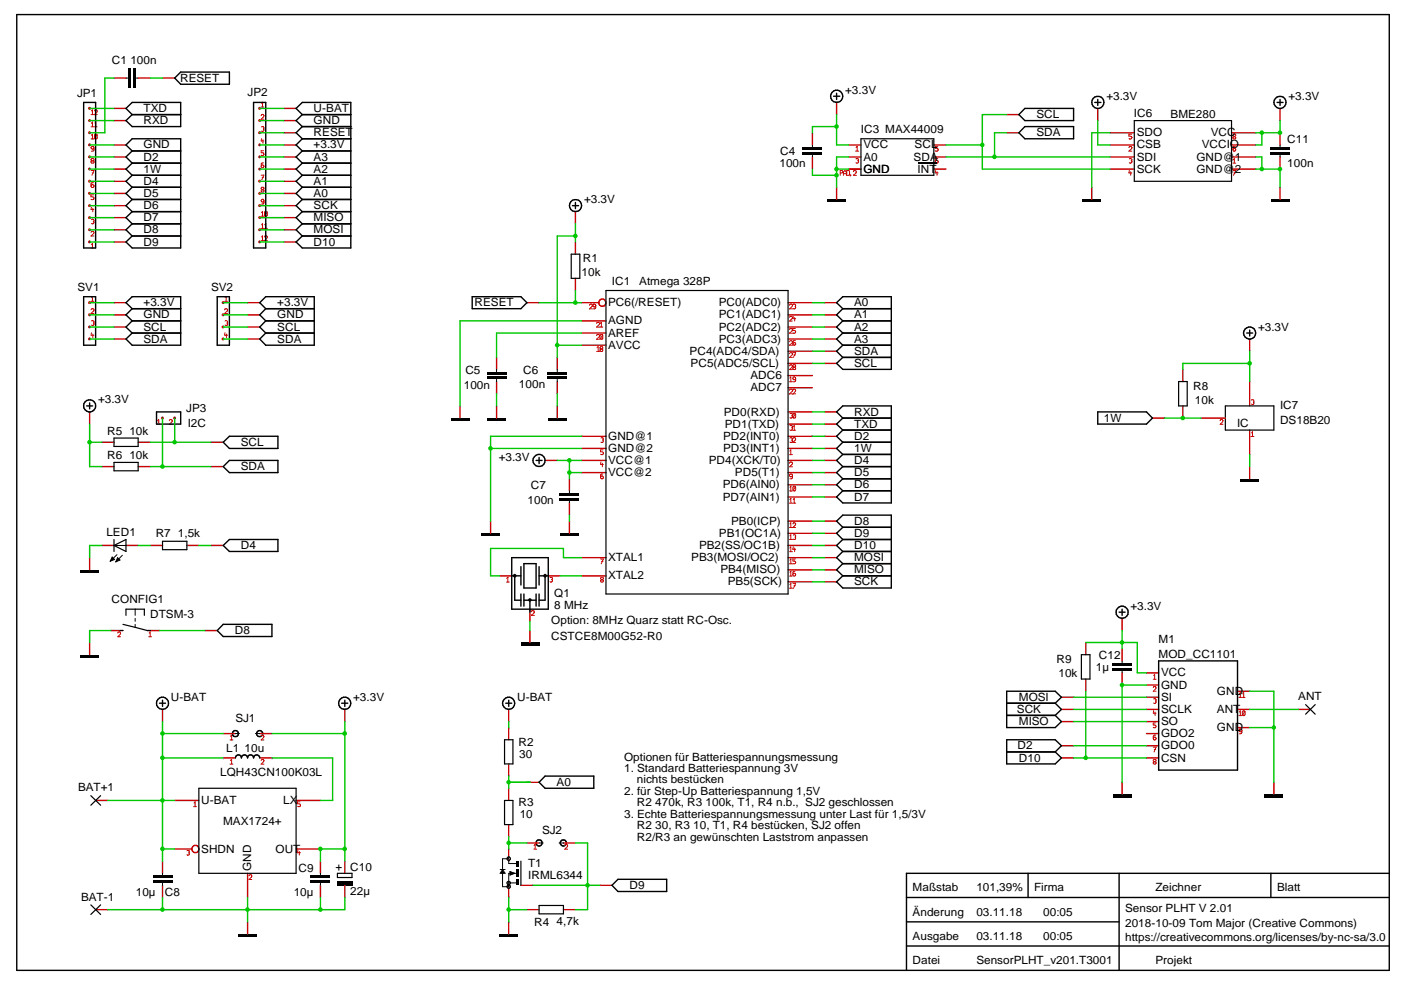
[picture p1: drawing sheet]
<svg xmlns="http://www.w3.org/2000/svg" width="297mm" height="210mm" viewBox="0 0 297 210" stroke-linecap="round" stroke-linejoin="round" font-family="sans-serif">
<g fill="none" stroke="#000001" stroke-width=".3">
<path d="M51.2 160.5a.65 .65 0 0 0-.7-.4 .65 .65 0 0 0-.6 .6M51.2 160.5a.65 .65 0 0 1 .7-.4 .65 .65 0 0 1 .6 .6 .64 .64 0 0 1 .6-.7 .64 .64 0 0 1 .7 .7 .66 .66 0 0 1 .6-.6 .66 .66 0 0 1 .7 .6M51.2 160.5v.2"/>
<circle cx="49.9" cy="155.5" r=".64"/>
<circle cx="55.1" cy="155.5" r=".65"/>
<circle cx="114.3" cy="178.7" r=".64"/>
<circle cx="119.5" cy="178.7" r=".65"/>
</g>
<path d="M47.3 160.7h2.6M55.1 160.7h2.6" fill="none" stroke="#c80000" stroke-width=".3"/>
<path d="M48.8 162h.6M48.8 161.2l.3-.2v1M55.4 161.2l.2-.2 .3 .1v.4l-.5 .5h.6" fill="none" stroke="#c80000" stroke-width=".21"/>
<circle cx="37" cy="88.6" r=".32" fill="#c80000"/>
<path d="M35.9 89.2a.32 .32 0 0 1 .4-.3 .32 .32 0 0 1 .2 .4l-.6 .7h.6" fill="none" stroke="#c80000" stroke-width=".21"/>
<circle cx="34.4" cy="88.6" r=".32" fill="#c80000"/>
<g fill="none" stroke="#c80000" stroke-width=".21">
<path d="M33.3 90h.6M33.4 89.2l.3-.3v1.1M244.5 145.8l.2-.3 .3 .1v.4l-.5 .6h.6M244.5 144h.6M244.5 158.4h.6l-.4 1M244.6 148.2h.4v.4M244.6 150.7l-.1 .5h.6M244.6 143.3l.2-.3v1M244.7 158.9h.3M244.9 151v.7M245 148.6h.1M245 155.9h-.3l-.2 .2 .1 .7h.4l.1-.3-.2-.2-.4 .2"/>
<path d="M245 153.3h-.5v.4h.4l.2 .3-.2 .3-.4-.1M245 148.6v.5h-.4M262.7 151.7h.6M262.7 147.9h.6M262.8 147.1l.2-.2v1M262.8 151l.2-.3v1M263.3 154.9a.32 .32 0 0 1-.3 .3 .32 .32 0 0 1-.3-.4 .32 .32 0 0 1 .3-.2 .32 .32 0 0 1 .3 .2l-.1 .7-.4 .1M263.4 147.9h.6M263.5 147.1l.2-.2v1M263.9 150.8l.1 .7-.2 .2-.3-.1M263.9 150.8h-.4v.8M263.9 150.8l-.4 .8"/>
<path d="M244.5 161.2v.1l.6 .4-.1 .3h-.3l-.2-.3 .6-.4v-.1l-.1-.2z"/>
</g>
<path d="M33.2 87.3h5.1v2.6h-5.1zM245.7 140.1h16.7v23.2h-16.7z" fill="none" stroke="#000001" stroke-width=".3"/>
<path d="M243.1 155.5h2.6M243.1 150.4h2.6M243.1 147.8h2.6M243.1 153h2.6M243.1 142.7h2.6M243.1 145.2h2.6M243.1 158.1h2.6M262.4 154.3h2.6M262.4 150.4h2.6M262.4 146.6h2.6M243.1 160.7h2.6" fill="none" stroke="#c80000" stroke-width=".3"/>
<path d="M110.4 136.2h3.9v.7h-3.9z" fill-rule="evenodd" fill="#000001"/>
<path d="M105.9 122.1h2.6M112.3 129.2v2.5M112.3 133.7v2.5M116.2 122.1h2.6" fill="none" stroke="#c80000" stroke-width=".3"/>
<path d="M107.4 123.4h.6M107.4 122.6l.3-.2v1M112.6 129.7a.32 .32 0 0 1 .4-.2 .32 .32 0 0 1 .3 .3l-.7 .7h.7M116.6 122.5h.4v.4M117 122.9h.1M117 122.9v.4h-.4" fill="none" stroke="#c80000" stroke-width=".21"/>
<path d="M108.5 118.2h7.7v11h-7.7zM111.1 119.5h2.6v5.2h-2.6zM108.5 122.1h1.9M110.4 120.1v3.9M114.3 120.1v3.9M114.3 122.1h1.9" fill="none" stroke="#000001" stroke-width=".3"/>
<g fill="#000001">
<circle cx="112.3" cy="127.2" r=".38"/>
<circle cx="109.1" cy="122.1" r=".39"/>
<circle cx="115.6" cy="122.1" r=".39"/>
</g>
<g fill="none" stroke="#000001" stroke-width=".3">
<path d="M113.7 97.6h1.2M114.3 97v1.3M109.1 122.1v5.2h1.3M110.4 125.9v2.6M111.1 127.3h2.6M111.1 125.9v2.6M112.3 127.3v2.5M113.7 125.9v2.6M114.3 125.9v2.6M115.6 122.1v5.2h-1.3"/>
<circle cx="114.3" cy="97.6" r="1.27"/>
</g>
<path d="M115.6 97.6h2.5M230.2 136.2v2.6M230.2 144v2.6" fill="none" stroke="#c80000" stroke-width=".3"/>
<path d="M229.3 138.8h1.8v5.2h-1.8z" fill="none" stroke="#000001" stroke-width=".25"/>
<path d="M116.2 88.6h3.9v.7h-3.9z" fill-rule="evenodd" fill="#000001"/>
<path d="M118.1 86.1v2.5" fill="none" stroke="#c80000" stroke-width=".3"/>
<path d="M103.3 88.6h3.9v.7h-3.9z" fill-rule="evenodd" fill="#000001"/>
<path d="M105.3 86.1v2.5" fill="none" stroke="#c80000" stroke-width=".3"/>
<path d="M95.6 88.6h3.9v.7h-3.9z" fill-rule="evenodd" fill="#000001"/>
<path d="M97.5 86.1v2.5" fill="none" stroke="#c80000" stroke-width=".3"/>
<path d="M102.1 113.1h3.8v.6h-3.8z" fill-rule="evenodd" fill="#000001"/>
<path d="M104 110.5v2.6" fill="none" stroke="#c80000" stroke-width=".3"/>
<path d="M118.8 113.1h3.9v.6h-3.9z" fill-rule="evenodd" fill="#000001"/>
<path d="M232.7 23v2.6M271.4 23v2.6M265 71.9v2.6M120.7 110.5v2.6M237.9 131.1v2.6" fill="none" stroke="#c80000" stroke-width=".3"/>
<g fill="none" stroke="#000001" stroke-width=".3">
<path d="M232.1 21.7h1.3M232.7 21.1v1.3M270.8 21.7h1.2M271.4 21.1v1.3M264.3 70.6h1.3M265 70v1.2M237.3 129.8h1.2M237.9 129.2v1.3"/>
<circle cx="232.8" cy="21.7" r="1.3"/>
<circle cx="271.4" cy="21.7" r="1.27"/>
<circle cx="264.9" cy="70.6" r="1.28"/>
<circle cx="237.9" cy="129.8" r="1.28"/>
</g>
<path d="M268.2 168.4h3.8v.7h-3.8z" fill-rule="evenodd" fill="#000001"/>
<path d="M52.5 71.9h2.6M52.5 69.3h2.6M52.5 66.8h2.6M52.5 64.2h2.6M270.1 165.9v2.5" fill="none" stroke="#c80000" stroke-width=".3"/>
<path d="M56.3 65.4l-1.2-1.2 1.2-1.3h10.3v10.3h-10.3l-1.2-1.3 1.2-1.3M56.3 70.6h10.3M56.3 68l-1.2 1.3 1.2 1.3M56.3 68h10.3M56.3 65.4l-1.2 1.4 1.2 1.2M56.3 65.4h10.3" fill="none" stroke="#000001" stroke-width=".3"/>
<circle cx="47.3" cy="71.9" r=".32" fill="#c80000"/>
<path d="M47.7 70.6l-.1 .5h.7M48 70.8v.8" fill="none" stroke="#c80000" stroke-width=".21"/>
<circle cx="47.3" cy="69.3" r=".32" fill="#c80000"/>
<path d="M47.7 68.1a.32 .32 0 0 1 .4-.1 .32 .32 0 0 1 .2 .3l-.1 .2M48.1 68.5h.1M48.2 68.5l.1 .2a.33 .33 0 0 1-.6 .2" fill="none" stroke="#c80000" stroke-width=".21"/>
<circle cx="47.3" cy="66.7" r=".32" fill="#c80000"/>
<path d="M47.6 65.7a.32 .32 0 0 1 .4-.3 .32 .32 0 0 1 .3 .4l-.7 .7h.7" fill="none" stroke="#c80000" stroke-width=".21"/>
<circle cx="47.3" cy="64.2" r=".32" fill="#c80000"/>
<path d="M47.6 63.9h.7M47.7 63.1l.3-.2v1" fill="none" stroke="#c80000" stroke-width=".21"/>
<path d="M46.1 62.9h2.5v10.3h-2.5z" fill="none" stroke="#000001" stroke-width=".3"/>
<path d="M17.1 138.8h3.9v.6h-3.9z" fill-rule="evenodd" fill="#000001"/>
<path d="M19 136.2v2.6" fill="none" stroke="#c80000" stroke-width=".3"/>
<path d="M17.1 120.8h3.9v.7h-3.9z" fill-rule="evenodd" fill="#000001"/>
<path d="M19 118.2v2.6M34.5 150.4v2.6M107.9 150.4v2.6" fill="none" stroke="#c80000" stroke-width=".3"/>
<g fill="none" stroke="#000001" stroke-width=".3">
<path d="M33.8 149.1h1.3M34.5 148.5v1.3M107.2 149.1h1.3M107.9 148.5v1.3"/>
<circle cx="34.5" cy="149.1" r="1.28"/>
<circle cx="107.9" cy="149.1" r="1.28"/>
</g>
<path d="M175.5 42.3h3.8v.6h-3.8z" fill-rule="evenodd" fill="#000001"/>
<path d="M177.4 39.7v2.6" fill="none" stroke="#c80000" stroke-width=".3"/>
<path d="M50.5 198h3.9v.7h-3.9z" fill-rule="evenodd" fill="#000001"/>
<path d="M52.5 195.5v2.5" fill="none" stroke="#c80000" stroke-width=".3"/>
<path d="M105.9 198h3.9v.7h-3.9z" fill-rule="evenodd" fill="#000001"/>
<path d="M107.9 195.5v2.5" fill="none" stroke="#c80000" stroke-width=".3"/>
<path d="M236 168.4h3.9v.7h-3.9z" fill-rule="evenodd" fill="#000001"/>
<path d="M237.9 165.9v2.5" fill="none" stroke="#c80000" stroke-width=".3"/>
<path d="M263 101.5h3.9v.7h-3.9z" fill-rule="evenodd" fill="#000001"/>
<path d="M265 98.9v2.6" fill="none" stroke="#c80000" stroke-width=".3"/>
<path d="M269.4 42.3h3.9v.6h-3.9z" fill-rule="evenodd" fill="#000001"/>
<path d="M271.4 39.7v2.6" fill="none" stroke="#c80000" stroke-width=".3"/>
<path d="M229.5 42.3h3.9v.6h-3.9z" fill-rule="evenodd" fill="#000001"/>
<path d="M177.4 21.7v2.6M213.4 24.3h2.6M231.5 39.7v2.6M122 44.9v2.6M19 87.3v2.6M44.7 98.9h2.6M44.7 93.8h2.6M73.1 150.4v2.6" fill="none" stroke="#c80000" stroke-width=".3"/>
<g fill="none" stroke="#000001" stroke-width=".3">
<path d="M177.4 19.8v1.3M176.7 20.4h1.4M217.3 23h10.3v2.6h-10.3l-1.3-1.3zM121.4 43.6h1.3M122 42.9v1.3M18.4 86.1h1.2M19 85.4v1.3M47.3 98.9l1.3-1.3h10.3v2.6h-10.3zM47.3 93.8l1.3-1.3h10.3v2.6h-10.3zM72.4 149.1h1.3M73.1 148.5v1.3"/>
<circle cx="177.4" cy="20.4" r="1.28"/>
<circle cx="122" cy="43.6" r="1.28"/>
<circle cx="19" cy="86.1" r="1.3"/>
<circle cx="73.1" cy="149.1" r="1.28"/>
</g>
<g fill="#000001">
<path d="M170.2 32.3h4.1v.5h-4.1z" fill-rule="evenodd"/>
<path d="M170.2 31.2h4.1v.5h-4.1z" fill-rule="evenodd"/>
</g>
<path d="M172.3 28.2v2.5M172.3 33.3v2.6M213.4 28.2h2.6M24.2 71.9h2.5M24.2 69.3h2.5M24.2 66.8h2.5M24.2 64.2h2.5M174.8 74.5h2.6M174.8 77h2.6" fill="none" stroke="#c80000" stroke-width=".3"/>
<path d="M172.3 30.7v.5M172.3 32.8v.5" fill="none" stroke="#000001" stroke-width=".21"/>
<path d="M217.3 26.8h10.3v2.6h-10.3l-1.3-1.2zM28 65.4l-1.3-1.2 1.3-1.3h10.3v10.3h-10.3l-1.3-1.3 1.3-1.3M28 70.6h10.3M28 68l-1.3 1.3 1.3 1.3M28 68h10.3M28 65.4l-1.3 1.4 1.3 1.2M28 65.4h10.3M177.4 74.5l1.3-1.3h10.3v5.1h-10.3l-1.3-1.3 1.3-1.2zM178.7 75.8h10.3" fill="none" stroke="#000001" stroke-width=".3"/>
<circle cx="19" cy="71.9" r=".32" fill="#c80000"/>
<path d="M19.4 70.6l-.1 .5h.6M19.7 70.8v.8" fill="none" stroke="#c80000" stroke-width=".21"/>
<circle cx="19" cy="69.3" r=".32" fill="#c80000"/>
<path d="M19.4 68.1a.32 .32 0 0 1 .3-.1 .32 .32 0 0 1 .2 .3v.2M19.8 68.5h.1M19.9 68.5v.2a.33 .33 0 0 1-.5 .2" fill="none" stroke="#c80000" stroke-width=".21"/>
<circle cx="19" cy="66.7" r=".32" fill="#c80000"/>
<path d="M19.3 65.7a.32 .32 0 0 1 .4-.3 .32 .32 0 0 1 .2 .4l-.6 .7h.6" fill="none" stroke="#c80000" stroke-width=".21"/>
<circle cx="19" cy="64.2" r=".32" fill="#c80000"/>
<path d="M19.3 63.9h.6M19.4 63.1l.2-.2v1" fill="none" stroke="#c80000" stroke-width=".21"/>
<g fill="none" stroke="#000001" stroke-width=".3">
<path d="M37 16.6l1.3-1.3h10.3v2.6h-10.3zM28 32l-1.3-1.3 1.3-1.3h10.3v23.2h-10.3l-1.3-1.3 1.3-1.3M28 39.7h10.3M28 37.2h10.3M28 34.6h10.3M28 32h10.3M28 39.7l-1.3 1.3 1.3 1.3M28 37.2l-1.3 1.2 1.3 1.3M28 34.6l-1.3 1.3 1.3 1.3M28 32l-1.3 1.3 1.3 1.3M62.8 23l1.3-1.3h10.3v5.1h-10.3l-1.3-1.2 1.3-1.3zM64.1 32l-1.3-1.3 1.3-1.3h10.3v23.2h-10.3l-1.3-1.3 1.3-1.3"/>
<path d="M64.1 39.7l-1.3 1.3 1.3 1.3M64.1 39.7h10.3M64.1 37.2l-1.3 1.2 1.3 1.3M64.1 37.2h10.3M64.1 34.6l-1.3 1.3 1.3 1.3M64.1 34.6h10.3M64.1 32l-1.3 1.3 1.3 1.3M64.1 32h10.3M64.1 24.3h10.3M28 50h10.3M28 47.5h10.3M28 44.9h10.3"/>
<path d="M28 42.3h10.3M28 47.5l-1.3 1.2 1.3 1.3M28 44.9l-1.3 1.2 1.3 1.4M28 42.3l-1.3 1.3 1.3 1.3M64.1 50h10.3M64.1 47.5l-1.3 1.2 1.3 1.3M64.1 47.5h10.3M64.1 44.9l-1.3 1.2 1.3 1.4M64.1 44.9h10.3M64.1 42.3l-1.3 1.3 1.3 1.3M64.1 42.3h10.3M17.7 62.9h2.6v10.3h-2.6z"/>
<path d="M178.7 65.4l-1.3-1.2 1.3-1.3h10.3v10.3h-10.3l-1.3-1.3 1.3-1.3M178.7 65.4h10.3M178.7 65.4l-1.3 1.4 1.3 1.2M178.7 68h10.3M178.7 68l-1.3 1.3 1.3 1.3M178.7 70.6h10.3M178.7 93.8l-1.3-1.3 1.3-1.3h10.3v15.4h-10.3l-1.3-1.2 1.3-1.3M178.7 98.9l-1.3 1.3 1.3 1.3M178.7 98.9h10.3M178.7 96.4l-1.3 1.2 1.3 1.3M178.7 96.4h10.3M178.7 93.8l-1.3 1.3 1.3 1.3"/>
<path d="M178.7 93.8h10.3M232.7 87.3h10.4l1.2 1.3-1.2 1.3h-10.4zM47.3 115.7l1.3-1.3h10.3v2.5h-10.3zM178.7 111.8l-1.3-1.3 1.3-1.3h10.3v15.5h-10.3l-1.3-1.3 1.3-1.3M178.7 119.5l-1.3 1.3 1.3 1.3M178.7 119.5h10.3M178.7 116.9l-1.3 1.3 1.3 1.3M178.7 116.9h10.3M178.7 114.4l-1.3 1.3 1.3 1.2M178.7 114.4h10.3M178.7 111.8l-1.3 1.3 1.3 1.3M178.7 111.8h10.3"/>
<path d="M178.7 104.1h10.3M178.7 101.5l-1.3 1.3 1.3 1.3M178.7 101.5h10.3M47.3 132.4h10.4v2.6h-10.4l-1.2-1.3zM178.7 122.1h10.3M213.4 149.1h10.3M213.4 156.8h10.3l1.3 1.3-1.3 1.3 1.3 1.3-1.3 1.3h-10.3zM213.4 151.7h10.3M213.4 159.4h10.3M223.7 149.1l1.3 1.3-1.3 1.3M223.7 149.1l1.3-1.3-1.3-1.2h-10.3v7.7h10.3l1.3-1.3-1.3-1.3M115.6 164.5h10.3v2.6h-10.3l-1.3-1.2z"/>
<path d="M129.7 187.7l1.3-1.3h10.3v2.6h-10.3z"/>
</g>
<g fill="none" stroke="#c80000" stroke-width=".3">
<path d="M34.5 16.6h2.5M24.2 38.4h2.5M24.2 35.9h2.5M24.2 33.3h2.5M24.2 30.7h2.5M60.2 38.4h2.6M60.2 35.9h2.6M60.2 33.3h2.6M60.2 30.7h2.6M60.2 23h2.6M60.2 25.6h2.6M24.2 51.3h2.5"/>
<path d="M24.2 48.7h2.5M24.2 46.1h2.5M24.2 43.6h2.5M24.2 41h2.5M60.2 51.3h2.6M60.2 48.7h2.6M60.2 46.1h2.6M60.2 43.6h2.6M60.2 41h2.6M174.8 64.2h2.6M174.8 66.8h2.6M174.8 69.3h2.6"/>
<path d="M174.8 71.9h2.6M174.8 97.6h2.6M174.8 95.1h2.6M174.8 92.5h2.6M244.3 88.6h2.6M44.7 115.7h2.6M174.8 118.2h2.6M174.8 115.7h2.6M174.8 113.1h2.6M174.8 110.5h2.6M174.8 105.4h2.6M174.8 102.8h2.6"/>
<path d="M174.8 100.2h2.6M43.5 133.7h2.6M174.8 123.4h2.6M174.8 120.8h2.6M225 150.4h2.6M225 153h2.6M225 147.8h2.6M225 158.1h2.6M111.7 165.9h2.6M225 160.7h2.6M127.2 187.7h2.5"/>
</g>
<circle cx="55.1" cy="51.3" r=".32" fill="#c80000"/>
<path d="M55.4 51h.6M55.5 50.2l.2-.2v1M56.1 50.2l.2-.2 .3 .1v.4l-.5 .5h.6" fill="none" stroke="#c80000" stroke-width=".21"/>
<circle cx="55.1" cy="48.7" r=".32" fill="#c80000"/>
<path d="M55.4 48.4h.6M55.5 47.7l.2-.3v1M56.1 48.4h.6M56.1 47.7l.3-.3v1" fill="none" stroke="#c80000" stroke-width=".21"/>
<circle cx="55.1" cy="46.1" r=".32" fill="#c80000"/>
<path d="M55.4 45.8h.6M55.5 45.1l.2-.3v1M56.6 44.9v.9h-.5M56.6 44.9h-.5v.9M56.6 44.9l-.5 .9" fill="none" stroke="#c80000" stroke-width=".21"/>
<circle cx="55.1" cy="43.6" r=".32" fill="#c80000"/>
<path d="M56 42.6l-.4 .2-.2-.2 .1-.3 .2-.1 .3 .3-.1 .7-.4 .1" fill="none" stroke="#c80000" stroke-width=".21"/>
<circle cx="55.1" cy="41" r=".32" fill="#c80000"/>
<path d="M55.5 39.7h.3l.2 .3-.6 .4v.2l.1 .1h.3l.2-.3-.6-.4z" fill="none" stroke="#c80000" stroke-width=".21"/>
<circle cx="55.1" cy="38.4" r=".32" fill="#c80000"/>
<path d="M55.4 37.1h.6l-.5 1M55.6 37.6h.3" fill="none" stroke="#c80000" stroke-width=".21"/>
<circle cx="55.1" cy="35.8" r=".32" fill="#c80000"/>
<path d="M55.9 34.5h-.3l-.2 .3 .1 .7h.4l.1-.3-.3-.2-.3 .2" fill="none" stroke="#c80000" stroke-width=".21"/>
<circle cx="55.1" cy="33.3" r=".32" fill="#c80000"/>
<path d="M55.9 32h-.5v.4h.3l.3 .2-.3 .4-.3-.1" fill="none" stroke="#c80000" stroke-width=".21"/>
<circle cx="55.1" cy="30.7" r=".32" fill="#c80000"/>
<path d="M55.5 29.4l-.1 .5h.6M55.7 29.6v.8" fill="none" stroke="#c80000" stroke-width=".21"/>
<circle cx="55.1" cy="28.1" r=".32" fill="#c80000"/>
<path d="M55.5 26.9h.4v.4M55.8 27.3h.1M55.9 27.3v.5h-.4" fill="none" stroke="#c80000" stroke-width=".21"/>
<circle cx="55.1" cy="25.6" r=".32" fill="#c80000"/>
<path d="M55.4 24.5l.2-.2h.3v.5l-.5 .5h.6" fill="none" stroke="#c80000" stroke-width=".21"/>
<circle cx="55.1" cy="23" r=".32" fill="#c80000"/>
<g fill="none" stroke="#c80000" stroke-width=".21">
<path d="M55.4 22.7h.6M55.5 21.9l.2-.2v1M178.1 36.7l.5-.1v-.4h-.5v1M178.8 37.2v-.7l.3-.3 .3 .3v.7M178.8 36.8h.6M179.5 36.2h.6v.7l-.2 .3h-.4zM180.4 37l-.1 .3M180.9 36.4a.32 .32 0 0 1 .4-.3 .32 .32 0 0 1 .3 .4l-.7 .7h.7M181.4 32h.6M181.5 31.3l.2-.3v1M181.5 33.7a.32 .32 0 0 1 .3-.1 .32 .32 0 0 1 .2 .4l-.1 .1M181.9 34.1h.1"/>
<path d="M181.9 34.1l.1 .2a.33 .33 0 0 1-.5 .2M198.4 36.2l-.1 .5h.6M198.7 36.4v.8M198.8 31h-.5v.5h.5l.1 .3a.39 .39 0 0 1-.6 .2M198.8 33.6l-.4 .1-.1 .6a.32 .32 0 0 0 .3 .3 .32 .32 0 0 0 .3-.4l-.2-.2-.3 .1-.1 .1M113.2 179.3l.2-.3v1M119.8 179.3l.2-.3 .3 .1v.4l-.5 .5h.6M113.2 180h.6"/>
</g>
<path d="M26.7 23l1.3-1.3h10.3v5.1h-10.3l-1.3-1.2 1.3-1.3zM28 24.3h10.3M53.8 21.7h2.5v30.9h-2.5zM62.8 28.2l1.3-1.4h10.3v2.6h-10.3zM194.6 34.6h4M100.1 62.9h10.3l1.3 1.3-1.3 1.2h-10.3zM177.4 87.3l1.3-1.2h10.3v5.1h-10.3l-1.3-1.3 1.3-1.3zM178.7 88.6h10.3" fill="none" stroke="#000001" stroke-width=".3"/>
<g fill="none" stroke="#c80000" stroke-width=".3">
<path d="M24.2 25.6h2.5M24.2 23h2.5M60.2 28.2h2.6M180 35.9h2.5M180 30.7h2.5M180 33.3h2.5M198 35.9h2.6M198 30.7h2.6M198 33.3h2.6M111.7 64.2h2.6M174.8 89.9h2.6M174.8 87.3h2.6"/>
<path d="M111.7 178.7h2.6M119.5 178.7h2.5M111.7 192.9h2.6M119.5 192.9h2.5"/>
</g>
<path d="M182.5 29.4h15.5v7.8h-15.5zM114.3 192h5.2v1.8h-5.2z" fill="none" stroke="#000001" stroke-width=".25"/>
<path d="M114.3 178.7h.9M118.5 178.7h1" fill="none" stroke="#000001" stroke-width=".21"/>
<g fill="#000001">
<path d="M109.4 184.4h.5v1.5h-.5z" fill-rule="evenodd"/>
<path d="M109.4 186.4h.5v1.3h-.5z" fill-rule="evenodd"/>
<path d="M109.4 182.6h.5v1.3h-.5z" fill-rule="evenodd"/>
</g>
<path d="M107.9 180v2.6M107.9 187.7v2.6M110.4 187.7h2.6" fill="none" stroke="#c80000" stroke-width=".3"/>
<g fill="none" stroke="#000001" stroke-width=".21">
<path d="M106 184.4h1.1M106.5 184.4l.6 .8h-1.1zM107.9 187.2h1.5M107.9 182.6v.5h1.5M107.9 182.1h-1.4v5.9h1.4v-2.8h1.5M108.1 184.8l1 .4-1 .3z"/>
<circle cx="107.8" cy="188" r=".37"/>
<circle cx="107.9" cy="187.2" r=".37"/>
<circle cx="107.9" cy="182.1" r=".36"/>
</g>
<path d="M106.5 184.6l.3 .4h-.5zM108.8 185.2l-.6-.3v.5l.7-.2M110.4 182.6v5.1" fill="none" stroke="#000001" stroke-width=".25"/>
<path d="M71.4 186.8h3.4v.9h-3.4z" fill-rule="evenodd" fill="#000001"/>
<path d="M73.1 182.6v2.6M73.1 187.7v2.6" fill="none" stroke="#c80000" stroke-width=".3"/>
<path d="M71.5 185.2h3.1v.9h-3.1z" fill="none" stroke="#000001" stroke-width=".25"/>
<g fill="#000001">
<path d="M235.8 140.6h4.2v.5h-4.2z" fill-rule="evenodd"/>
<path d="M235.8 141.6h4.2v.6h-4.2z" fill-rule="evenodd"/>
</g>
<path d="M250.8 78.3v2.6M250.8 86.1v2.5M254.6 88.6h5.2M265 80.9v5.2M265 91.2v5.2M237.9 137.5v2.6M237.9 142.7v2.5" fill="none" stroke="#c80000" stroke-width=".3"/>
<path d="M237.9 140.1v.5M237.9 142.2v.5" fill="none" stroke="#000001" stroke-width=".21"/>
<path d="M249.9 80.9h1.8v5.2h-1.8zM259.8 86.1h10.3v5.1h-10.3z" fill="none" stroke="#000001" stroke-width=".25"/>
<path d="M258.7 89.2v-.2a.32 .32 0 0 1 .4 0 .32 .32 0 0 1 .2 .3l-.6 .7h.6M265.3 92.5h.5M265.3 91.8l.3-.3v1M265.3 84.8h.5v.5M265.7 85.3h.1M265.8 85.3v.4h-.5" fill="none" stroke="#c80000" stroke-width=".21"/>
<g fill="#000001">
<path d="M269.3 31.2h4.2v.5h-4.2z" fill-rule="evenodd"/>
<path d="M269.3 32.3h4.2v.5h-4.2z" fill-rule="evenodd"/>
</g>
<g fill="none" stroke="#c80000" stroke-width=".3">
<path d="M235.3 30.7h5.2M235.3 28.2h5.2M235.3 33.3h5.2M235.3 35.9h5.2M261.1 30.7h5.1M261.1 28.2h5.1M261.1 33.3h5.1M261.1 35.9h5.1M271.4 28.2v2.5M271.4 33.3v2.6M23.5 133.7h2.6M31.2 133.7h2.6"/>
<path d="M47.3 155.5h2.6M55.1 155.5h2.6M107.9 154.3v2.5M107.9 162v2.5M107.9 167.1v2.6M107.9 174.8v2.6"/>
</g>
<path d="M271.4 30.7v.5M271.4 32.8v.5M28.7 129.2v1.3M28.7 131.1v.6M28.7 132.4v.6M49.9 155.5h.9M54.1 155.5h1" fill="none" stroke="#000001" stroke-width=".21"/>
<g fill="none" stroke="#c80000" stroke-width=".21">
<path d="M239.3 31.3a.32 .32 0 0 1 .4-.3 .32 .32 0 0 1 .3 .4l-.7 .6h.7M239.4 33.7a.32 .32 0 0 1 .4-.1 .32 .32 0 0 1 .2 .4l-.1 .1M239.4 36.2l-.1 .5h.7M239.7 36.4v.8M239.8 34.1h.1M239.9 28.4h-.6v.5l.6 .1 .1 .2a.39 .39 0 0 1-.7 .2M239.9 34.1l.1 .2a.33 .33 0 0 1-.6 .2M261.4 34.6h.6M261.4 36.2h.6l-.5 1M261.5 33.9l.2-.3v1M261.5 28.4h.4l.1 .4-.6 .3v.2l.1 .2h.4l.1-.4-.6-.3zM261.6 36.7h.3"/>
<path d="M261.9 31h-.3l-.2 .3 .1 .7h.4l.1-.3-.2-.2-.4 .2M25 134.2l.2-.2 .3 .1v.4l-.5 .5h.6M31.5 135h.6M31.6 134.2l.2-.2v1M48.8 156.9h.6M48.8 156.1l.3-.2v1M55.4 156.1l.2-.2 .3 .1v.4l-.5 .5h.6"/>
</g>
<path d="M240.5 25.6h20.6v12.8h-20.6zM25.4 133.7h.7M26.1 132.4l5.1 1.3h.7M26.7 130.5v-1.3h3.9v1.3M107 156.8h1.8v5.2h-1.8zM107 169.7h1.8v5.1h-1.8z" fill="none" stroke="#000001" stroke-width=".25"/>
<g fill="#000001">
<path d="M65.9 186.7h4.1v.5h-4.1z" fill-rule="evenodd"/>
<path d="M65.9 185.7h4.1v.5h-4.1z" fill-rule="evenodd"/>
</g>
<path d="M67.9 182.6v2.6M67.9 187.7v2.6" fill="none" stroke="#c80000" stroke-width=".3"/>
<path d="M67.9 185.2v.5M67.9 187.2v.5" fill="none" stroke="#000001" stroke-width=".21"/>
<g fill="#000001">
<path d="M32.4 186.7h4.1v.5h-4.1z" fill-rule="evenodd"/>
<path d="M32.4 185.7h4.1v.5h-4.1z" fill-rule="evenodd"/>
</g>
<g fill="none" stroke="#c80000" stroke-width=".3">
<path d="M20.3 169.7h2.6M37 169.7h5.2M62.8 169.7h5.1M20.3 192.9h2.6M34.5 182.6v2.6M34.5 187.7v2.6M37 180h3.7M52.5 185.2v5.1M62.8 180h5.1"/>
<circle cx="41.5" cy="180" r=".77"/>
</g>
<path d="M34.5 185.2v.5M34.5 187.2v.5" fill="none" stroke="#000001" stroke-width=".21"/>
<path d="M41.1 171h.6M41.1 170.3l.3-.3v1M63.6 170h-.5v.4l.5 .1 .1 .3a.39 .39 0 0 1-.6 .1M39.6 180.4h.5v.4M40 180.8h.1M40.1 180.8v.4h-.5M52.8 185.7l.2-.2h.3v.5l-.5 .5h.6M63.2 180.3l-.1 .5h.6M63.5 180.6v.7" fill="none" stroke="#c80000" stroke-width=".21"/>
<path d="M19.3 168.7l2 2M21.3 168.7l-2 2M42.2 167.1h20.6v18.1h-20.6zM19.3 191.9l2 2M21.3 191.9l-2 2" fill="none" stroke="#000001" stroke-width=".25"/>
<g fill="#000001">
<path d="M28.3 14.5h.5v4.1h-.5z" fill-rule="evenodd"/>
<path d="M27.3 14.5h.5v4.1h-.5z" fill-rule="evenodd"/>
</g>
<path d="M24.2 16.6h2.5M29.3 16.6h2.6M21.6 93.8h2.6M21.6 98.9h2.6M29.3 93.8h2.6M29.3 98.9h2.6M21.6 115.7h2.6M26.7 115.7h2.6M275.2 150.4h2.6" fill="none" stroke="#c80000" stroke-width=".3"/>
<path d="M26.7 16.6h.6M28.8 16.6h.5" fill="none" stroke="#000001" stroke-width=".21"/>
<path d="M24.2 92.9h5.1v1.8h-5.1zM24.2 98h5.1v1.8h-5.1zM276.8 149.4l2 2M278.8 149.4l-2 2" fill="none" stroke="#000001" stroke-width=".25"/>
<path d="M23.8 118.1l.5 .5-.9 .4z" fill="#000001"/>
<path d="M23.8 118.1l.5 .5-.9 .4z" fill="none" stroke="#000001" stroke-width=".21"/>
<path d="M24.9 118.2l.5 .5-.8 .4z" fill="#000001"/>
<path d="M24.2 115.7h2.5M24.8 117.6l-1.4 1.4M24.9 118.2l.5 .5-.8 .4zM25.9 117.7l-1.3 1.4" fill="none" stroke="#000001" stroke-width=".21"/>
<path d="M24.2 115.7l2.5-1.3v2.5zM24.2 114.4v2.5" fill="none" stroke="#000001" stroke-width=".25"/>
<g fill="#000001">
<path d="M116.1 79.9h4.1v.5h-4.1z" fill-rule="evenodd"/>
<path d="M116.1 78.9h4.1v.5h-4.1z" fill-rule="evenodd"/>
</g>
<path d="M118.1 75.8v2.5M118.1 80.9v2.6M31.9 115.7h2.6M39.6 115.7h2.6" fill="none" stroke="#c80000" stroke-width=".3"/>
<path d="M118.1 78.3v.6M118.1 80.4v.5" fill="none" stroke="#000001" stroke-width=".21"/>
<path d="M34.5 114.8h5.1v1.7h-5.1z" fill="none" stroke="#000001" stroke-width=".25"/>
<g fill="#000001">
<path d="M103.2 79.9h4.2v.5h-4.2z" fill-rule="evenodd"/>
<path d="M103.2 78.9h4.2v.5h-4.2z" fill-rule="evenodd"/>
</g>
<path d="M105.3 75.8v2.5M105.3 80.9v2.6" fill="none" stroke="#c80000" stroke-width=".3"/>
<path d="M105.3 78.3v.6M105.3 80.4v.5" fill="none" stroke="#000001" stroke-width=".21"/>
<g fill="#000001">
<path d="M118.7 105.6h4.1v.5h-4.1z" fill-rule="evenodd"/>
<path d="M118.7 104.6h4.1v.5h-4.1z" fill-rule="evenodd"/>
</g>
<g fill="none" stroke="#c80000" stroke-width=".3">
<path d="M122 51.3v2.6M122 59v2.6M123.3 64.2h3.7M123.3 73.2h5.2M123.3 70.6h5.2M123.3 68h5.2M167.1 64.2h5.2M167.1 66.8h5.2M167.1 69.3h5.2M167.1 71.9h5.2M167.1 74.5h5.2M167.1 77h5.2"/>
<path d="M167.1 79.6h5.2M123.3 92.5h5.2M123.3 95.1h5.2M123.3 97.6h5.2M167.1 82.2h5.2M167.1 87.3h5.2M167.1 89.9h5.2M167.1 92.5h5.2M167.1 95.1h5.2M167.1 97.6h5.2M120.7 101.5v2.6M120.7 106.6v2.6"/>
<path d="M123.3 100.2h5.2M123.3 118.2h5.2M167.1 100.2h5.2M167.1 102.8h5.2M167.1 105.4h5.2M167.1 110.5h5.2M167.1 113.1h5.2M167.1 115.7h5.2M167.1 118.2h5.2M123.3 122.1h5.2M167.1 120.8h5.2M167.1 123.4h5.2"/>
<circle cx="127.7" cy="64.2" r=".77"/>
</g>
<path d="M120.7 104.1v.5M120.7 106.1v.5" fill="none" stroke="#000001" stroke-width=".21"/>
<path d="M121.1 53.9h1.8v5.1h-1.8zM128.5 61.6h38.6v64.3h-38.6z" fill="none" stroke="#000001" stroke-width=".25"/>
<g fill="none" stroke="#c80000" stroke-width=".21">
<path d="M125 64.7a.32 .32 0 0 1 .3-.2 .32 .32 0 0 1 .3 .3l-.6 .7h.6M126.3 64.8a.32 .32 0 0 1-.3 .3 .32 .32 0 0 1-.3-.4 .32 .32 0 0 1 .3-.2 .32 .32 0 0 1 .3 .2l-.1 .7-.4 .1M126.5 74.5h.6M126.5 71.2a.32 .32 0 0 1 .3-.3 .32 .32 0 0 1 .3 .3l-.6 .7h.6M126.5 68.6a.32 .32 0 0 1 .3-.3 .32 .32 0 0 1 .3 .4l-.6 .6h.6M126.6 73.7l.2-.2v1M127.2 69.3h.6M127.3 68.6l.2-.3v1M127.4 73.5l-.2 .3 .6 .4-.1 .3-.5-.2v-.1l.6-.4-.1-.3zM127.8 71v.8h-.5M127.8 71h-.5v.8M127.8 71l-.5 .8"/>
<path d="M167.4 64.7a.32 .32 0 0 1 .3-.2 .32 .32 0 0 1 .3 .3l-.6 .7h.6M167.4 67.3a.32 .32 0 0 1 .3-.2 .32 .32 0 0 1 .3 .3l-.6 .7h.6M167.4 69.9a.32 .32 0 0 1 .3-.3 .32 .32 0 0 1 .3 .4l-.6 .7h.6M167.4 72.5a.32 .32 0 0 1 .3-.3 .32 .32 0 0 1 .3 .4l-.6 .6h.6M167.4 75a.32 .32 0 0 1 .3-.2 .32 .32 0 0 1 .3 .3l-.6 .7h.6M167.4 77.6a.32 .32 0 0 1 .3-.3 .32 .32 0 0 1 .3 .4l-.6 .7h.6M168.1 74.8h.6l-.5 1M168.2 64.6h.4v.4M168.2 67.1l-.1 .5h.6M168.2 77.3l-.1 .4 .6 .3-.1 .4h-.4l-.1-.2v-.2l.6-.3-.1-.4zM168.3 75.3h.3M168.5 67.3v.8"/>
<path d="M168.6 65h.1M168.6 65v.4h-.4M168.6 69.6h-.5v.5h.4l.2 .2-.2 .4-.4-.1M168.6 72.2h-.3l-.2 .3 .1 .6h.4l.1-.2-.2-.3-.4 .3M127.4 92.9h.4v.4M127.4 98l-.1 .5h.6M127.7 98.2v.8M127.8 93.3h.1M127.8 93.3v.4h-.4M127.8 95.4h-.5v.4h.4l.2 .3-.2 .3-.4-.1M167.4 82.8a.32 .32 0 0 1 .3-.3 .32 .32 0 0 1 .3 .3l-.6 .7h.6M167.4 98.2a.32 .32 0 0 1 .3-.2 .32 .32 0 0 1 .3 .3l-.6 .7h.6"/>
<path d="M167.4 80.9h.6M167.4 96.4h.6M167.5 87.7a.32 .32 0 0 1 .3 0 .32 .32 0 0 1 .2 .3l-.1 .1M167.5 90.3a.32 .32 0 0 1 .3-.1 .32 .32 0 0 1 .2 .4l-.1 .1M167.5 92.9a.32 .32 0 0 1 .3-.1 .32 .32 0 0 1 .2 .3l-.1 .2M167.5 80.2l.2-.3v1M167.5 95.6l.2-.2v1M167.8 88.1h.1M167.8 90.7h.1M167.8 93.3h.1M167.9 88.1l.1 .3a.33 .33 0 0 1-.5 .2M167.9 90.7l.1 .3a.33 .33 0 0 1-.5 .1"/>
<path d="M167.9 93.3l.1 .3a.33 .33 0 0 1-.5 .1M168.1 82.8l.2-.3 .3 .1v.4l-.5 .5h.6M168.1 93l.2-.2 .3 .1v.4l-.5 .5h.6M168.1 91.2h.6M168.2 90.5l.2-.3v1M168.6 87.7l.1 .7-.2 .2h-.3M168.6 87.7l-.3-.1-.2 .3 .1 .7M168.6 87.7l-.4 .9M168.7 80.3l-.4 .2-.2-.2 .1-.3 .3-.1 .2 .3-.1 .7h-.4M127.3 118.5h.6l-.4 1M127.5 119h.3M127.8 100.5h-.3l-.2 .3 .1 .6h.4l.1-.2-.2-.3-.4 .3"/>
<path d="M167.4 104.1h.6M167.4 106.7h.6M167.4 111.8h.6M167.4 114.4h.6M167.4 117h.6M167.4 119.5h.6M167.5 103.3l.2-.2v1M167.5 105.9l.2-.2v1M167.5 111.1l.2-.3v1M167.5 113.6l.2-.2v1M167.5 116.2l.2-.2v1M167.5 118.8l.2-.3v1"/>
<path d="M168 100.8a.32 .32 0 0 1-.3 .3 .32 .32 0 0 1-.3-.3 .32 .32 0 0 1 .3-.3 .32 .32 0 0 1 .3 .3l-.1 .6-.4 .1M168.1 111.1l.2-.3 .3 .1v.4l-.5 .5h.6M168.1 106.7h.6M168.2 113.5h.4v.4M168.2 105.9l.2-.2v1M168.2 116l-.1 .5h.6M168.5 116.2v.8M168.6 113.9h.1M168.6 103.2l.1 .6-.2 .3-.3-.1M168.6 113.9v.4h-.4M168.6 118.5h-.5v.5h.4l.2 .2-.2 .3h-.4M168.6 103.2l-.3-.1-.2 .2 .1 .7"/>
<path d="M168.6 103.2l-.4 .8M127.5 122.4h.3l.1 .3-.6 .4v.1l.2 .2h.3l.1-.3-.6-.4zM167.4 122.1h.6M167.4 124.7h.6M167.5 121.4l.2-.3v1M167.5 124l.2-.3v1M168.1 123.7h.6l-.5 1M168.3 124.2h.3M168.6 121.1h-.3l-.2 .3 .1 .6h.4l.1-.2-.2-.3-.4 .3"/>
</g>
<circle cx="19" cy="23" r=".32" fill="#c80000"/>
<path d="M19.3 24.3h.6M19.4 23.5l.2-.2v1M20 23.5l.2-.2 .3 .1v.4l-.5 .5h.6" fill="none" stroke="#c80000" stroke-width=".21"/>
<circle cx="19" cy="25.6" r=".32" fill="#c80000"/>
<path d="M19.3 26.9h.6M19.4 26.1l.2-.2v1M20 26.9h.6M20.1 26.1l.2-.2v1" fill="none" stroke="#c80000" stroke-width=".21"/>
<circle cx="19" cy="28.1" r=".32" fill="#c80000"/>
<path d="M19.3 29.5h.6M19.4 28.7l.2-.3v1.1M20.5 28.5v.9h-.4M20.5 28.5h-.4v.9M20.5 28.5l-.4 .9" fill="none" stroke="#c80000" stroke-width=".21"/>
<circle cx="19" cy="30.7" r=".32" fill="#c80000"/>
<path d="M19.9 31.4a.32 .32 0 0 1-.3 .2 .32 .32 0 0 1-.3-.3 .32 .32 0 0 1 .3-.3 .32 .32 0 0 1 .3 .3v.7h-.5" fill="none" stroke="#c80000" stroke-width=".21"/>
<circle cx="19" cy="33.3" r=".32" fill="#c80000"/>
<path d="M19.5 33.6l-.2 .4 .6 .2-.1 .4h-.3l-.2-.4 .6-.2v-.2z" fill="none" stroke="#c80000" stroke-width=".21"/>
<circle cx="19" cy="35.8" r=".32" fill="#c80000"/>
<path d="M19.3 36.2h.6l-.4 1M19.6 36.7h.3" fill="none" stroke="#c80000" stroke-width=".21"/>
<circle cx="19" cy="38.4" r=".32" fill="#c80000"/>
<path d="M19.9 38.7l-.5 .1-.1 .7a.32 .32 0 0 0 .4 .3 .32 .32 0 0 0 .2-.4 .32 .32 0 0 0-.3-.2 .32 .32 0 0 0-.3 .2" fill="none" stroke="#c80000" stroke-width=".21"/>
<circle cx="19" cy="41" r=".32" fill="#c80000"/>
<path d="M19.9 41.3h-.6v.4l.6 .1v.3a.39 .39 0 0 1-.6 .1" fill="none" stroke="#c80000" stroke-width=".21"/>
<circle cx="19" cy="43.6" r=".32" fill="#c80000"/>
<path d="M19.4 43.9l-.1 .5h.6M19.7 44.2v.7" fill="none" stroke="#c80000" stroke-width=".21"/>
<circle cx="19" cy="46.1" r=".32" fill="#c80000"/>
<path d="M19.4 46.6a.32 .32 0 0 1 .3-.1 .32 .32 0 0 1 .2 .3v.2M19.8 47h.1M19.9 47v.2a.33 .33 0 0 1-.5 .2" fill="none" stroke="#c80000" stroke-width=".21"/>
<circle cx="19" cy="48.7" r=".32" fill="#c80000"/>
<path d="M19.3 49.3a.32 .32 0 0 1 .4-.3 .32 .32 0 0 1 .2 .4l-.6 .6h.6" fill="none" stroke="#c80000" stroke-width=".21"/>
<circle cx="19" cy="51.3" r=".32" fill="#c80000"/>
<path d="M19.3 52.6h.6M19.4 51.9l.2-.3v1" fill="none" stroke="#c80000" stroke-width=".21"/>
<path d="M3.6 3.1h291v202.6h-291zM17.7 21.7h2.6v30.9h-2.6zM192.2 195.5h45.1M192.2 190.3h102.4M218 185.2v5.1M237.3 185.2v20.5M269.4 185.2v5.1M294.6 185.2h-102.4v20.5M192.2 200.6h102.4" fill="none" stroke="#000001" stroke-width=".3"/>
<path d="M24.2 16.6h-2v11.6h-3.2M123.3 118.2h-3.8v-1.9h-15.5v5.8h1.9M118.8 122.1h4.5" fill="none" stroke="#00c800" stroke-width=".3"/>
<circle cx="107.8" cy="178.7" r=".49" fill="#00c800"/>
<path d="M19 35.9h5.2M172.3 95.1h2.5M107.9 177.4v2.6M107.9 178.7h3.8" fill="none" stroke="#00c800" stroke-width=".3"/>
<circle cx="250.8" cy="88.6" r=".49" fill="#00c800"/>
<path d="M246.9 88.6h7.7M230.2 136.2h7.7M241.1 142.7h2" fill="none" stroke="#00c800" stroke-width=".3"/>
<circle cx="120.7" cy="97.6" r=".49" fill="#00c800"/>
<path d="M120.7 97.6v2.6" fill="none" stroke="#00c800" stroke-width=".3"/>
<circle cx="120.7" cy="100.2" r=".49" fill="#00c800"/>
<path d="M122 47.5v3.8M118.1 97.6h5.2M123.3 100.2h-2.6v1.3" fill="none" stroke="#00c800" stroke-width=".3"/>
<circle cx="122" cy="50" r=".49" fill="#00c800"/>
<path d="M118.1 50h3.9" fill="none" stroke="#00c800" stroke-width=".3"/>
<circle cx="237.9" cy="136.2" r=".49" fill="#00c800"/>
<path d="M232.7 25.6v5.1h2.6M237.9 133.7v3.8M237.9 136.2h3.2v6.5" fill="none" stroke="#00c800" stroke-width=".3"/>
<circle cx="267.5" cy="28.1" r=".49" fill="#00c800"/>
<path d="M267.5 28.2v2.5h-1.3M271.4 25.6v2.6h-5.2" fill="none" stroke="#00c800" stroke-width=".3"/>
<circle cx="264.9" cy="77" r=".49" fill="#00c800"/>
<path d="M47.3 64.2h5.2M265 74.5v6.4M265 77h-14.2v1.3" fill="none" stroke="#00c800" stroke-width=".3"/>
<circle cx="177.4" cy="26.8" r=".49" fill="#00c800"/>
<path d="M177.4 26.8h-5.1v1.4M177.4 24.3v6.4h2.6M57.7 155.5h15.4" fill="none" stroke="#00c800" stroke-width=".3"/>
<circle cx="73.1" cy="180" r=".49" fill="#00c800"/>
<path d="M73.1 180v2.6" fill="none" stroke="#00c800" stroke-width=".3"/>
<g fill="#00c800">
<circle cx="73.1" cy="155.5" r=".49"/>
<circle cx="67.9" cy="180" r=".49"/>
</g>
<path d="M55.1 30.7h5.1M19 64.2h5.2M73.1 153v27h-5.2v2.6" fill="none" stroke="#00c800" stroke-width=".3"/>
<g fill="#00c800">
<circle cx="271.4" cy="28.1" r=".49"/>
<circle cx="19" cy="93.7" r=".49"/>
</g>
<path d="M19 89.9v9h2.6M19 93.8h2.6" fill="none" stroke="#00c800" stroke-width=".3"/>
<circle cx="118.1" cy="73.2" r=".49" fill="#00c800"/>
<path d="M118.1 50v25.8M118.1 73.2h5.2M34.5 160.7h12.8" fill="none" stroke="#00c800" stroke-width=".3"/>
<path d="M47.3 160.7h.1" fill="none" stroke="#f0f" stroke-width=".3"/>
<circle cx="34.4" cy="155.5" r=".49" fill="#00c800"/>
<path d="M55.1 23h5.1M34.5 153v2.5h12.8M107.9 153v1.3M22.9 169.7h11.6" fill="none" stroke="#00c800" stroke-width=".3"/>
<circle cx="34.4" cy="160.7" r=".49" fill="#00c800"/>
<path d="M34.5 155.5v5.2" fill="none" stroke="#00c800" stroke-width=".3"/>
<circle cx="34.4" cy="180" r=".49" fill="#00c800"/>
<path d="M34.5 180v2.6" fill="none" stroke="#00c800" stroke-width=".3"/>
<circle cx="34.4" cy="169.7" r=".49" fill="#00c800"/>
<g fill="none" stroke="#00c800" stroke-width=".3">
<path d="M55.1 33.3h5.1M55.1 35.9h5.1M55.1 38.4h5.1M19 46.1h5.2M172.3 71.9h2.5M172.3 69.3h2.5M172.3 66.8h2.5M172.3 105.4h2.5M34.5 160.7v19.3h2.5M34.5 169.7h2.5M57.7 160.7h12.8v9h-2.6M122 178.7h2.6v9h2.6"/>
<path d="M122 192.9h2.6"/>
</g>
<path d="M57.7 160.7h.1" fill="none" stroke="#f0f" stroke-width=".3"/>
<circle cx="124.6" cy="187.7" r=".49" fill="#00c800"/>
<path d="M19 51.3h5.2M19 43.6h5.2M19 41h5.2M172.3 113.1h2.5M172.3 102.8h2.5M172.3 100.2h2.5M107.9 164.5v1.4M113 187.7h11.6v5.2" fill="none" stroke="#00c800" stroke-width=".3"/>
<circle cx="107.8" cy="165.8" r=".49" fill="#00c800"/>
<path d="M55.1 41h5.1M172.3 64.2h2.5M112.3 165.9h-4.4v1.2" fill="none" stroke="#00c800" stroke-width=".3"/>
<circle cx="208.3" cy="30.7" r=".49" fill="#00c800"/>
<path d="M200.6 30.7h7.7M213.4 24.3h-5.1v11.6h27" fill="none" stroke="#00c800" stroke-width=".3"/>
<circle cx="37" cy="93.7" r=".49" fill="#00c800"/>
<path d="M19 69.3h5.2M47.3 69.3h5.2M172.3 77h2.5M31.9 93.8h12.8M37 88.6v5.2" fill="none" stroke="#00c800" stroke-width=".3"/>
<circle cx="210.8" cy="33.3" r=".49" fill="#00c800"/>
<path d="M200.6 33.3h34.7M213.4 28.2h-2.5v5.1" fill="none" stroke="#00c800" stroke-width=".3"/>
<circle cx="34.4" cy="98.9" r=".49" fill="#00c800"/>
<g fill="none" stroke="#00c800" stroke-width=".3">
<path d="M19 38.4h5.2M19 48.7h5.2M19 71.9h5.2M47.3 71.9h5.2M172.3 74.5h2.5M31.9 98.9h12.8M34.5 88.6v10.3M172.3 97.6h2.5M29.3 115.7h2.6M42.2 115.7h2.5M172.3 110.5h2.5M33.8 133.7h9.7"/>
<path d="M265 150.4h10.2"/>
</g>
<circle cx="230.2" cy="160.7" r=".49" fill="#00c800"/>
<path d="M31.9 16.6h2.6M19 25.6h5.2M19 23h5.2M55.1 28.2h5.1M55.1 51.3h5.1M122 61.6v2.6h-7.7M172.3 87.3h2.5M172.3 89.9h2.5M172.3 115.7h2.5M230.2 146.6v14.1M227.6 160.7h15.5" fill="none" stroke="#00c800" stroke-width=".3"/>
<circle cx="122" cy="64.2" r=".49" fill="#00c800"/>
<g fill="none" stroke="#00c800" stroke-width=".3">
<path d="M19 33.3h5.2M55.1 43.6h5.1M55.1 46.1h5.1M55.1 48.7h5.1M122 64.2h1.3M123.3 70.6h-18v5.2M104 92.5v18M172.3 92.5h2.5M172.3 118.2h2.5M172.3 123.4h2.5M172.3 120.8h2.5M227.6 158.1h15.5"/>
<path d="M227.6 150.4h15.5M227.6 153h15.5M227.6 147.8h15.5"/>
</g>
<circle cx="270.1" cy="154.2" r=".48" fill="#00c800"/>
<path d="M47.3 66.8h5.2M21.6 115.7h-2.6v2.5M23.5 133.7h-4.5v2.5M112.3 131.7v2M265 146.6h5.1v19.3M265 154.3h5.1" fill="none" stroke="#00c800" stroke-width=".3"/>
<circle cx="107.8" cy="192.9" r=".49" fill="#00c800"/>
<path d="M107.9 190.3v5.2M107.9 192.9h3.8" fill="none" stroke="#00c800" stroke-width=".3"/>
<circle cx="177.4" cy="37.1" r=".49" fill="#00c800"/>
<path d="M172.3 35.9v1.3h5.1M177.4 33.3h2.6" fill="none" stroke="#00c800" stroke-width=".3"/>
<circle cx="177.4" cy="35.8" r=".49" fill="#00c800"/>
<path d="M177.4 33.3v6.4M177.4 35.9h2.6" fill="none" stroke="#00c800" stroke-width=".3"/>
<circle cx="34.4" cy="192.9" r=".49" fill="#00c800"/>
<path d="M19 30.7h5.2M55.1 25.6h5.1M19 66.8h5.2M265 96.4v2.5" fill="none" stroke="#00c800" stroke-width=".3"/>
<circle cx="267.5" cy="35.8" r=".49" fill="#00c800"/>
<path d="M266.2 33.3h1.3v2.6" fill="none" stroke="#00c800" stroke-width=".3"/>
<circle cx="271.4" cy="35.8" r=".49" fill="#00c800"/>
<path d="M235.3 28.2h-3.8v11.5M266.2 35.9h5.2v3.8" fill="none" stroke="#00c800" stroke-width=".3"/>
<circle cx="67.9" cy="192.9" r=".49" fill="#00c800"/>
<path d="M67.9 190.3v2.6M73.1 190.3v2.6h-20.6" fill="none" stroke="#00c800" stroke-width=".3"/>
<circle cx="52.5" cy="192.9" r=".49" fill="#00c800"/>
<path d="M118.1 83.5v2.6M22.9 192.9h29.6M34.5 190.3v2.6M52.5 190.3v5.2" fill="none" stroke="#00c800" stroke-width=".3"/>
<circle cx="237.9" cy="145.2" r=".49" fill="#00c800"/>
<path d="M105.3 83.5v2.6M120.7 109.2v1.3M243.1 145.2h-5.2v20.7" fill="none" stroke="#00c800" stroke-width=".3"/>
<circle cx="104" cy="95.1" r=".49" fill="#00c800"/>
<path d="M123.3 68h-25.8v18.1M104 95.1h19.3M104 92.5h19.3" fill="none" stroke="#00c800" stroke-width=".3"/>
<g font-size="2.4" fill="#000001">
<text x="23.7" y="13.6">C1</text>
<text x="27.6" y="13.6">100n</text>
<text x="38.2" y="17.3">RESET</text>
<text x="16.3" y="20.5">JP1</text>
<text x="30.4" y="23.7">TXD</text>
<text x="52.5" y="20.4">JP2</text>
<text x="66.5" y="23.7">U-BAT</text>
<text x="179.2" y="19.9">+3.3V</text>
<text x="234.6" y="21.2">+3.3V</text>
<text x="273.2" y="21.2">+3.3V</text>
<text x="30.4" y="26.3">RXD</text>
<text x="66.5" y="26.3">GND</text>
<text x="66.5" y="28.9">RESET</text>
<text x="182.5" y="28.2">IC3 MAX44009</text>
<text x="219.7" y="25">SCL</text>
<text x="219.7" y="28.9">SDA</text>
<text x="240.4" y="24.8">IC6</text>
<text x="241" y="28.9">SDO</text>
<text x="248.2" y="24.9">BME280</text>
<text x="256.7" y="28.9">VCC</text>
<text x="30.4" y="31.5">GND</text>
<text x="30.4" y="34">D2</text>
<text x="66.5" y="34">A3</text>
<text x="66.5" y="31.5">+3.3V</text>
<text x="165.3" y="35.5">100n</text>
<text x="165.4" y="32.9">C4</text>
<text x="183" y="31.5">VCC</text>
<text x="183" y="34">A0</text>
<text x="193.7" y="34">SDA</text>
<text x="193.9" y="31.5">SCL</text>
<text x="241" y="34">SDI</text>
<text x="241" y="31.5">CSB</text>
<text x="253.7" y="34">GND@1</text>
<text x="254.8" y="31.5">VCCIO</text>
<text x="272.9" y="35.5">100n</text>
<text x="272.9" y="30.3">C11</text>
<text x="30.4" y="41.8">D5</text>
<text x="30.4" y="39.2">D4</text>
<text x="30.4" y="36.6">1W</text>
<text x="66.5" y="41.8">A0</text>
<text x="66.5" y="39.2">A1</text>
<text x="66.5" y="36.6">A2</text>
<text x="183" y="36.6">GND</text>
<text x="194.6" y="36.6">INT</text>
<text x="241" y="36.6">SCK</text>
<text x="253.7" y="36.6">GND@2</text>
<text x="30.4" y="46.9">D7</text>
<text x="30.4" y="44.4">D6</text>
<text x="66.5" y="46.9">MISO</text>
<text x="66.5" y="44.4">SCK</text>
<text x="123.8" y="43.1">+3.3V</text>
<text x="30.4" y="52.1">D9</text>
<text x="30.4" y="49.5">D8</text>
<text x="66.5" y="52.1">D10</text>
<text x="66.5" y="49.5">MOSI</text>
<text x="123.3" y="58.5">10k</text>
<text x="123.6" y="55.6">R1</text>
<text x="16.4" y="61.6">SV1</text>
<text x="30.4" y="64.9">+3.3V</text>
<text x="44.7" y="61.6">SV2</text>
<text x="58.8" y="64.9">+3.3V</text>
<text x="100.6" y="64.9">RESET</text>
<text x="128.9" y="64.9">PC6(/RESET)</text>
<text x="129.7" y="60.3">IC1</text>
<text x="135.5" y="60.3">Atmega 328P</text>
<text x="152.4" y="64.9">PC0(ADC0)</text>
<text x="181.1" y="64.9">A0</text>
<text x="30.4" y="70.1">SCL</text>
<text x="30.4" y="67.5">GND</text>
<text x="58.8" y="70.1">SCL</text>
<text x="58.8" y="67.5">GND</text>
<text x="128.9" y="71.4">AREF</text>
<text x="128.9" y="68.8">AGND</text>
<text x="152.4" y="67.5">PC1(ADC1)</text>
<text x="152.4" y="70.1">PC2(ADC2)</text>
<text x="181.1" y="67.5">A1</text>
<text x="181.1" y="70.1">A2</text>
<text x="266.7" y="70.1">+3.3V</text>
<text x="30.4" y="72.6">SDA</text>
<text x="58.8" y="72.6">SDA</text>
<text x="128.9" y="74">AVCC</text>
<text x="146.2" y="75.2">PC4(ADC4/SDA)</text>
<text x="146.4" y="77.8">PC5(ADC5/SCL)</text>
<text x="152.4" y="72.6">PC3(ADC3)</text>
<text x="181.1" y="75.2">SDA</text>
<text x="181.1" y="77.8">SCL</text>
<text x="181.1" y="72.6">A3</text>
<text x="98.3" y="82.5">100n</text>
<text x="98.7" y="79.2">C5</text>
<text x="110" y="82.2">100n</text>
<text x="110.9" y="79.2">C6</text>
<text x="159.1" y="80.4">ADC6</text>
<text x="159.1" y="83">ADC7</text>
<text x="253" y="82.6">R8</text>
<text x="20.8" y="85.5">+3.3V</text>
<text x="39.5" y="87.4">JP3</text>
<text x="153.5" y="88.1">PD0(RXD)</text>
<text x="181.1" y="88.1">RXD</text>
<text x="234" y="89.4">1W</text>
<text x="253.4" y="85.6">10k</text>
<text x="271.4" y="89.9">DS18B20</text>
<text x="271.4" y="86.7">IC7</text>
<text x="22.7" y="92.2">R5</text>
<text x="27.4" y="92.2">10k</text>
<text x="39.8" y="90.6">I2C</text>
<text x="51.1" y="94.5">SCL</text>
<text x="128.9" y="95.8">GND@2</text>
<text x="128.9" y="93.3">GND@1</text>
<text x="153.3" y="93.3">PD2(INT0)</text>
<text x="153.3" y="95.8">PD3(INT1)</text>
<text x="153.7" y="90.7">PD1(TXD)</text>
<text x="181.1" y="95.8">1W</text>
<text x="181.1" y="93.3">D2</text>
<text x="181.1" y="90.7">TXD</text>
<text x="262.3" y="90.6">IC</text>
<text x="22.7" y="97.4">R6</text>
<text x="27.4" y="97.4">10k</text>
<text x="51.1" y="99.7">SDA</text>
<text x="105.7" y="97.7">+3.3V</text>
<text x="128.9" y="101">VCC@2</text>
<text x="128.9" y="98.4">VCC@1</text>
<text x="150.3" y="98.4">PD4(XCK/T0)</text>
<text x="155.8" y="101">PD5(T1)</text>
<text x="181.1" y="101">D5</text>
<text x="181.1" y="98.4">D4</text>
<text x="111.8" y="106.9">100n</text>
<text x="112.6" y="103.7">C7</text>
<text x="153.2" y="103.5">PD6(AIN0)</text>
<text x="153.2" y="106.1">PD7(AIN1)</text>
<text x="181.1" y="106.1">D7</text>
<text x="181.1" y="103.5">D6</text>
<text x="22.6" y="113.7">LED1</text>
<text x="33" y="113.9">R7</text>
<text x="37.7" y="113.8">1,5k</text>
<text x="152.4" y="113.8">PB1(OC1A)</text>
<text x="155" y="111.3">PB0(ICP)</text>
<text x="181.1" y="113.8">D9</text>
<text x="181.1" y="111.3">D8</text>
<text x="51.1" y="116.4">D4</text>
<text x="128.9" y="119">XTAL1</text>
<text x="146.6" y="119">PB3(MOSI/OC2)</text>
<text x="148.2" y="116.4">PB2(SS/OC1B)</text>
<text x="181.1" y="119">MOSI</text>
<text x="181.1" y="116.4">D10</text>
<text x="128.9" y="122.9">XTAL2</text>
<text x="152.7" y="121.6">PB4(MISO)</text>
<text x="154.3" y="124.1">PB5(SCK)</text>
<text x="181.1" y="124.1">SCK</text>
<text x="181.1" y="121.6">MISO</text>
<text x="23.7" y="127.9">CONFIG1</text>
<text x="31.8" y="131.1">DTSM-3</text>
<text x="117.5" y="129.2">8 MHz</text>
<text x="117.5" y="126.6">Q1</text>
<text x="239.7" y="129.3">+3.3V</text>
<text x="49.8" y="134.5">D8</text>
<text x="116.9" y="135.7">CSTCE8M00G52-R0</text>
<text x="116.9" y="132.4">Option: 8MHz Quarz statt RC-Osc.</text>
<text x="245.7" y="136.2">M1</text>
<text x="224" y="140.5">R9</text>
<text x="224.4" y="143.5">10k</text>
<text x="232.4" y="142.3">1µ</text>
<text x="233" y="139.7">C12</text>
<text x="245.7" y="139.4">MOD_CC1101</text>
<text x="246.2" y="143.4">VCC</text>
<text x="36.2" y="148.6">U-BAT</text>
<text x="74.9" y="148.6">+3.3V</text>
<text x="109.6" y="148.6">U-BAT</text>
<text x="216" y="148.6">MOSI</text>
<text x="246.2" y="148.6">SI</text>
<text x="246.2" y="146">GND</text>
<text x="258" y="147.3">GND</text>
<text x="275.2" y="148.5">ANT</text>
<text x="49.9" y="153">SJ1</text>
<text x="215.6" y="151.2">SCK</text>
<text x="216" y="153.8">MISO</text>
<text x="246.2" y="151.2">SCLK</text>
<text x="246.2" y="153.8">SO</text>
<text x="258" y="155">GND</text>
<text x="258" y="151.2">ANT</text>
<text x="48" y="159.4">L1</text>
<text x="51.9" y="159.4">10u</text>
<text x="109.9" y="158.1">R2</text>
<text x="110.1" y="160.7">30</text>
<text x="132.3" y="161.2">Optionen für Batteriespannungsmessung</text>
<text x="215.7" y="158.9">D2</text>
<text x="216" y="161.5">D10</text>
<text x="246.2" y="156.3">GDO2</text>
<text x="246.2" y="161.5">CSN</text>
<text x="246.2" y="158.9">GDO0</text>
<text x="16.5" y="167.8">BAT+1</text>
<text x="46.7" y="164.5">LQH43CN100K03L</text>
<text x="118" y="166.6">A0</text>
<text x="132.3" y="163.7">1. Standard Batteriespannung 3V</text>
<text x="135" y="166.1">nichts bestücken</text>
<text x="42.7" y="170.5">U-BAT</text>
<text x="60" y="170.5">LX</text>
<text x="109.9" y="171">R3</text>
<text x="110.2" y="173.5">10</text>
<text x="132.3" y="173.4">3. Echte Batteriespannungsmessung unter Last für 1,5/3V</text>
<text x="132.3" y="168.5">2. für Step-Up Batteriespannung 1,5V</text>
<text x="135" y="171">R2 470k, R3 100k, T1, R4 n.b., SJ2 geschlossen</text>
<text x="47.3" y="174.8">MAX1724+</text>
<text x="114.9" y="176.8">SJ2</text>
<text x="135" y="178.3">R2/R3 an gewünschten Laststrom anpassen</text>
<text x="135" y="175.8">R2 30, R3 10, T1, R4 bestücken, SJ2 offen</text>
<text x="42.7" y="180.8">SHDN</text>
<text x="53.3" y="184.7" transform="rotate(-90 53.3 184.7)">GND</text>
<text x="58.4" y="180.8">OUT</text>
<text x="63.3" y="184.8">C9</text>
<text x="72.5" y="184.7" transform="rotate(-90 72.5 184.7)">+</text>
<text x="74.2" y="184.7">C10</text>
<text x="112" y="183.7">T1</text>
<text x="17.2" y="191">BAT-1</text>
<text x="28.8" y="189.9">10µ</text>
<text x="35" y="189.9">C8</text>
<text x="62.3" y="189.9">10µ</text>
<text x="74.2" y="189.8">22µ</text>
<text x="112" y="186.3">IRML6344</text>
<text x="133.5" y="188.5">D9</text>
<text x="193.5" y="189">Maßstab</text>
<text x="207" y="189">101,39%</text>
<text x="219.2" y="189">Firma</text>
<text x="245" y="189">Zeichner</text>
<text x="270.8" y="189">Blatt</text>
<text x="113.3" y="196.3">R4</text>
<text x="118" y="196.2">4,7k</text>
<text x="193.5" y="194.1">Änderung</text>
<text x="207" y="194.1">03.11.18</text>
<text x="221.2" y="194.1">00:05</text>
<text x="238.5" y="196.5">2018-10-09 Tom Major (Creative Commons)</text>
<text x="238.5" y="193.4">Sensor PLHT V 2.01</text>
<text x="193.5" y="199.3">Ausgabe</text>
<text x="207" y="199.3">03.11.18</text>
<text x="221.2" y="199.3">00:05</text>
<text x="238.5" y="199.6">https://creativecommons.org/licenses/by-nc-sa/3.0</text>
<text x="193.5" y="204.5">Datei</text>
<text x="207" y="204.5">SensorPLHT_v201.T3001</text>
<text x="245" y="204.5">Projekt</text>
</g>
</svg>
